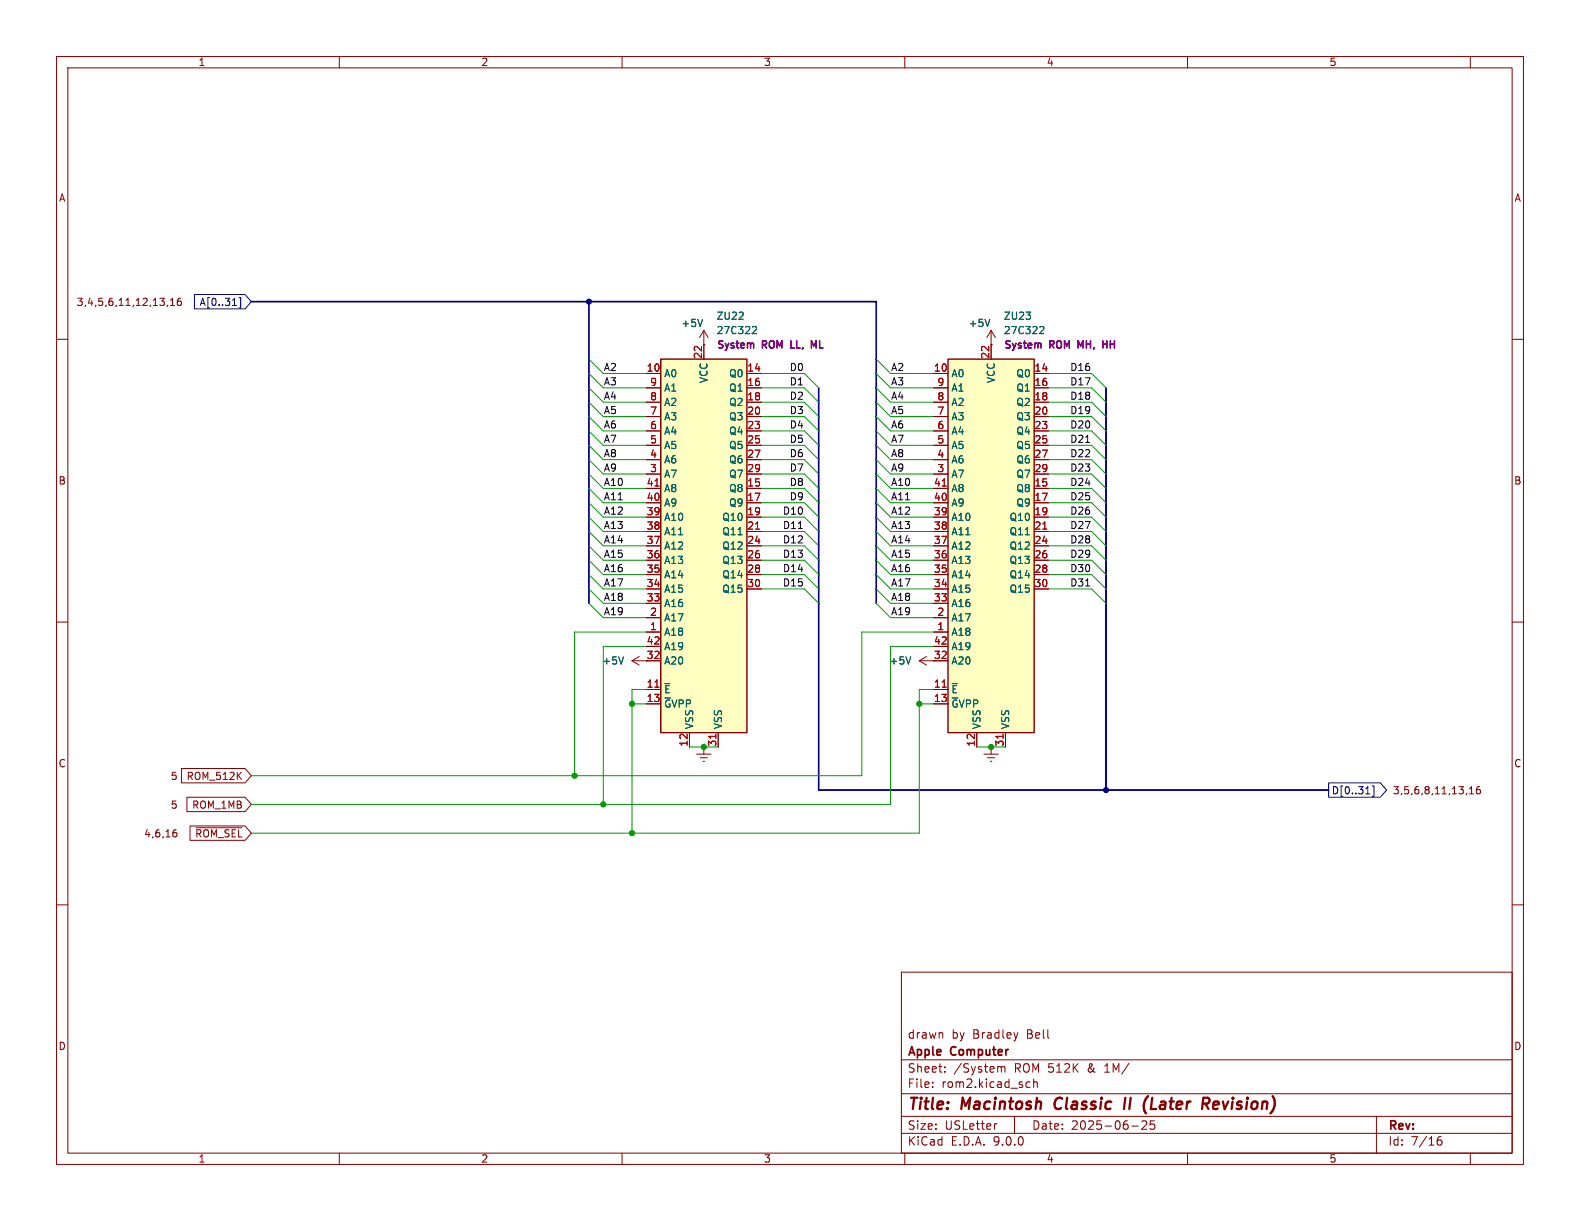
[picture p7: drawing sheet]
<svg xmlns="http://www.w3.org/2000/svg" width="279mm" height="216mm" viewBox="0 0 279 216" stroke-linecap="round" stroke-linejoin="round" font-family="sans-serif">
<g fill="none" stroke="#840000" stroke-width=".18">
<path d="M10 10h259.4v195.9h-259.4zM12 12h255.4v191.9h-255.4zM60 10v2M110 10v2M160 10v2M210 10v2M260 10v2M124.5 58.4l.7 1.3M124.5 58.4l-.8 1.3M124.5 58.4v2.6M175.3 58.4l.7 1.3M175.3 58.4l-.8 1.3"/>
<path d="M175.3 58.4v2.6M10 60h2M124.5 61h.1M175.3 61h.1M267.4 60h2M10 110h2M267.4 110h2M10 160h2M159.4 171.9h108v32h-108zM267.4 160h2M159.4 197.4h108M159.4 193.4h108"/>
<path d="M159.4 187.4h108M164.9 192.1v.2M164.9 191.4v.1M166.6 182.7l.1 .9M167.1 189.4v.2M167.1 188.7v.1M176.3 198.7l-.3 .1M176.6 188.6h.3l.2 .2M177.1 188.8l.2-.2 .3 .1 .1 .9M177.1 188.8v.8M179.4 197.4v3M180 182.6l-.4 1"/>
<path d="M181.6 192.2h.5M181.6 191.4h.5M182.8 191.4l.2-.1 .4 .1v.9M182.8 190.8v1.5M200.1 199.1h1.2M201.9 198.3l.6-.1 .2 .1 .1 .3-.9 1.1h.9M204.1 198.2h-.7v.7l.2-.1h.5l.1 .2-.1 .5-.2 .2-.5-.2M243.4 197.4v6.5M60 203.9v2M110 203.9v2M159.4 200.4h108M160 203.9v2"/>
<path d="M210 203.9v2M254.1 201.8l.3-.2h.5l.1 .2v.4l-.3 .3-.4-.1-.2-.2M254.9 201a.59 .59 0 0 0-.8 .6M260 203.9v2"/>
</g>
<path d="M186.8 194.4a1.27 1.27 0 0 0 0 1.6M199 194.1l-.3 2M203 193.8l-.1 .1M203.8 194.1l-.3 2h1M213.2 195.2l.5 .9M213.6 194.1l.1 .1a.54 .54 0 0 1-.1 .9M215.3 194.8l-.6 .1-.2 .9 .2 .3h.4M215.5 195.2l-1 .2" fill="none" stroke="#840000" stroke-width=".4"/>
<path d="M124.2 56.5l-.4 1.2M175 56.5l-.4 1.2" fill="none" stroke="#006464" stroke-width=".18"/>
<path d="M167.6 63.5h15.3v66h-15.3z" fill="#ffffc2"/>
<path d="M167.6 63.5h15.3v66h-15.3z" fill="none" stroke="#840000" stroke-width=".25"/>
<g fill="none" stroke="#840000" stroke-width=".18">
<path d="M165.1 66h2.5M165.1 68.6h2.5M165.1 71.1h2.5M165.1 73.7h2.5M165.1 76.2h2.5M165.1 78.7h2.5M175.3 61v2.5M182.9 66h2.5M182.9 68.6h2.5M182.9 71.1h2.5M182.9 73.7h2.5M182.9 76.2h2.5"/>
<path d="M182.9 78.7h2.5M165.1 81.3h2.5M165.1 83.8h2.5M165.1 86.4h2.5M165.1 88.9h2.5M165.1 91.4h2.5M165.1 94h2.5M165.1 96.5h2.5M165.1 99.1h2.5M182.9 81.3h2.5M182.9 83.8h2.5M182.9 86.4h2.5"/>
<path d="M182.9 88.9h2.5M182.9 91.4h2.5M182.9 94h2.5M182.9 96.5h2.5M182.9 99.1h2.5M111.8 116.8h2.5M111.8 116.8l1.2 .8M113 116.1l-1.2 .7M162.6 116.8h5M162.6 116.8l1.2 .8M163.8 116.1l-1.2 .7M165.1 101.6h2.5"/>
<path d="M165.1 104.1h2.5M165.1 106.7h2.5M165.1 109.2h2.5M165.1 111.8h2.5M165.1 114.3h2.5M182.9 101.6h2.5M182.9 104.1h2.5M123.2 133.4h2.5M123.8 134h1.3M124.3 134.6h.3M124.5 132.1h.1M124.5 132.1v1.3"/>
<path d="M165.1 121.9h2.5M165.1 124.5h2.5M172.7 129.5v2.6M174 133.4h2.5M174.6 134h1.3M175.1 134.6h.3M175.3 132.1h.1M175.3 132.1v1.3M177.8 129.5v2.6"/>
</g>
<path d="M166.6 85.9h.7M184.4 93.6h.7M166.6 121.5h.7M177.4 129.8v.8" fill="none" stroke="#a90000" stroke-width=".18"/>
<path d="M184 57.7l.5 .1 .1 .3-.8 .9h.8M110.3 116.1l-.5 1.3M161.1 116.1l-.5 1.3M168.4 120.9h.9" fill="none" stroke="#006464" stroke-width=".18"/>
<path d="M195 60.3v1.2M195 60.9h.7" fill="none" stroke="#840084" stroke-width=".25"/>
<path d="M116.8 63.5h15.3v66h-15.3z" fill="#ffffc2"/>
<path d="M116.8 63.5h15.3v66h-15.3z" fill="none" stroke="#840000" stroke-width=".25"/>
<g fill="none" stroke="#840000" stroke-width=".18">
<path d="M29.7 53.9l-.2 .3M30.1 54h.8M30.1 53.1l.4-.4v1.3M32 52.7l-.4 .1a.86 .86 0 0 0 0 1.2l.4-.1 .1-.4-.3-.3-.3 .1-.2 .2M114.3 66h2.5M114.3 68.6h2.5M114.3 71.1h2.5M114.3 73.7h2.5M114.3 76.2h2.5M114.3 78.7h2.5M124.5 61h.1M124.5 61v2.5"/>
<path d="M132.1 66h2.5M132.1 68.6h2.5M132.1 71.1h2.5M132.1 73.7h2.5M132.1 76.2h2.5M132.1 78.7h2.5M165.1 66h2.5M165.1 68.6h2.5M165.1 71.1h2.5M165.1 73.7h2.5M165.1 76.2h2.5M165.1 78.7h2.5"/>
<path d="M175.3 61h.1M175.3 61v2.5M182.9 66h2.5M182.9 68.6h2.5M182.9 71.1h2.5M182.9 73.7h2.5M182.9 76.2h2.5M182.9 78.7h2.5M114.3 81.3h2.5M114.3 83.8h2.5M114.3 86.4h2.5M114.3 88.9h2.5"/>
<path d="M114.3 91.4h2.5M114.3 94h2.5M114.3 96.5h2.5M114.3 99.1h2.5M132.1 81.3h2.5M132.1 83.8h2.5M132.1 86.4h2.5M132.1 88.9h2.5M132.1 91.4h2.5M132.1 94h2.5M132.1 96.5h2.5M132.1 99.1h2.5"/>
<path d="M165.1 81.3h2.5M165.1 83.8h2.5M165.1 86.4h2.5M165.1 88.9h2.5M165.1 91.4h2.5M165.1 94h2.5M165.1 96.5h2.5M165.1 99.1h2.5M182.9 81.3h2.5M182.9 83.8h2.5M182.9 86.4h2.5M182.9 88.9h2.5"/>
<path d="M182.9 91.4h2.5M182.9 94h2.5M182.9 96.5h2.5M182.9 99.1h2.5M114.3 101.6h2.5M114.3 104.1h2.5M114.3 106.7h2.5M114.3 109.2h2.5M114.3 111.8h2.5M114.3 114.3h2.5M114.3 116.8h2.5M132.1 101.6h2.5"/>
<path d="M132.1 104.1h2.5M165.1 101.6h2.5M165.1 104.1h2.5M165.1 106.7h2.5M165.1 109.2h2.5M165.1 111.8h2.5M165.1 114.3h2.5M165.1 116.8h2.5M182.9 101.6h2.5M182.9 104.1h2.5M32.1 135.9h11.2l1.1 1.3-1.1 1.2h-11.2zM114.3 121.9h2.5"/>
<path d="M114.3 124.5h2.5M121.9 129.5v2.6M124.5 132.1h.1M127 129.5v2.6M165.1 121.9h2.5M165.1 124.5h2.5M172.7 129.5v2.6M175.3 132.1h.1M177.8 129.5v2.6M259.9 139.5l.3-.4v1.3M261.7 139.1l-.4 .1a.86 .86 0 0 0 0 1.2l.4-.2 .1-.4-.2-.2h-.3l-.2 .2M30.8 147.2h.2l.3 .2-.1 .5-.4 .1"/>
<path d="M31.2 146.7l-.4 .1M33.1 141h10.2l1.1 1.2-1.1 1.3h-10.2zM33.6 146h9.7l1.1 1.3-1.1 1.3h-9.7zM34.6 146.4h8.2M259.9 140.4h.7"/>
</g>
<path d="M115.8 85.9h.7M133.6 93.6h.7M166.6 85.9h.7M184.4 93.6h.7M115.8 121.5h.7M126.6 129.8v.8M166.6 121.5h.7M177.4 129.8v.8" fill="none" stroke="#a90000" stroke-width=".18"/>
<path d="M124.2 56.5l-.4 1.2M133.2 57.7l.5 .1 .1 .3-.8 .9h.8M175 56.5l-.4 1.2M184 57.7l.5 .1 .1 .3-.8 .9h.8M110.3 116.1l-.5 1.3M161.1 116.1l-.5 1.3M117.6 120.9h.9M168.4 120.9h.9" fill="none" stroke="#006464" stroke-width=".18"/>
<path d="M144.3 60.3l-.4 .9-.4-.9v1.2M195 60.3v1.2M195 60.9h.7" fill="none" stroke="#840084" stroke-width=".25"/>
<path d="M34.4 52.1h8.9l1.1 1.2-1.1 1.3h-8.9zM41.1 54h.7M42.3 52.6h.3v1.8h-.3M234.9 138.4h9.2l1.1 1.3-1.1 1.3h-9.2zM242.7 139h.3v1.8h-.3M241.5 140.4h.7" fill="none" stroke="#000084" stroke-width=".18"/>
<path d="M192 78.2h.7M141.2 93.5h.7M192 103.6h.7" fill="none" stroke="#0f0f0f" stroke-width=".18"/>
<path d="M44.4 53.3h110.5v53.4M104.1 53.3v53.4M144.8 68.6v71.1h90.1M195.6 68.6v71.1" fill="none" stroke="#000084" stroke-width=".3"/>
<g fill="none" stroke="#009600" stroke-width=".18">
<path d="M104.1 66l2.6 2.6h7.6M104.1 73.7l2.6 2.5h7.6M104.1 78.7l2.6 2.6h7.6M104.1 76.2l2.6 2.5h7.6M104.1 71.1l2.6 2.6h7.6M104.1 68.6l2.6 2.5h7.6M104.1 63.5l2.6 2.5h7.6M134.6 68.6h7.6l2.6 2.5M134.6 76.2h7.6l2.6 2.5M134.6 78.7h7.6l2.6 2.6M134.6 73.7h7.6l2.6 2.5M134.6 71.1h7.6l2.6 2.6"/>
<path d="M134.6 66h7.6l2.6 2.6M154.9 66l2.6 2.6h7.6M154.9 73.7l2.6 2.5h7.6M154.9 78.7l2.6 2.6h7.6M154.9 76.2l2.6 2.5h7.6M154.9 71.1l2.6 2.6h7.6M154.9 68.6l2.6 2.5h7.6M154.9 63.5l2.6 2.5h7.6M185.4 68.6h7.6l2.6 2.5M185.4 76.2h7.6l2.6 2.5M185.4 78.7h7.6l2.6 2.6M185.4 73.7h7.6l2.6 2.5"/>
<path d="M185.4 71.1h7.6l2.6 2.6M185.4 66h7.6l2.6 2.6M104.1 91.4l2.6 2.6h7.6M104.1 88.9l2.6 2.5h7.6M104.1 94l2.6 2.5h7.6M104.1 83.8l2.6 2.6h7.6M104.1 86.4l2.6 2.5h7.6M104.1 96.5l2.6 2.6h7.6M104.1 99.1l2.6 2.5h7.6M104.1 81.3l2.6 2.5h7.6M134.6 94h7.6l2.6 2.5M134.6 91.4h7.6l2.6 2.6"/>
<path d="M134.6 96.5h7.6l2.6 2.6M134.6 86.4h7.6l2.6 2.5M134.6 88.9h7.6l2.6 2.5M134.6 99.1h7.6l2.6 2.5M134.6 81.3h7.6l2.6 2.5M134.6 83.8h7.6l2.6 2.6M154.9 91.4l2.6 2.6h7.6M154.9 88.9l2.6 2.5h7.6M154.9 94l2.6 2.5h7.6M154.9 83.8l2.6 2.6h7.6M154.9 86.4l2.6 2.5h7.6M154.9 96.5l2.6 2.6h7.6"/>
<path d="M154.9 99.1l2.6 2.5h7.6M154.9 81.3l2.6 2.5h7.6M185.4 94h7.6l2.6 2.5M185.4 91.4h7.6l2.6 2.6M185.4 96.5h7.6l2.6 2.6M185.4 86.4h7.6l2.6 2.5M185.4 88.9h7.6l2.6 2.5M185.4 99.1h7.6l2.6 2.5M185.4 81.3h7.6l2.6 2.5M185.4 83.8h7.6l2.6 2.6M104.1 106.7l2.6 2.5h7.6M104.1 104.1l2.6 2.6h7.6"/>
<path d="M104.1 101.6l2.6 2.5h7.6M114.3 111.8h-12.7v25.4M114.3 114.3h-7.6v27.9M134.6 101.6h7.6l2.6 2.5M134.6 104.1h7.6l2.6 2.6M154.9 106.7l2.6 2.5h7.6M154.9 104.1l2.6 2.6h7.6M154.9 101.6l2.6 2.5h7.6M165.1 111.8h-12.7v25.4h-108M165.1 114.3h-7.6v27.9h-113.1M185.4 101.6h7.6l2.6 2.5M185.4 104.1h7.6l2.6 2.6"/>
<path d="M111.8 124.5h2.5M114.3 121.9h-2.5v25.4M121.9 132.1h5.1M162.6 124.5h2.5M165.1 121.9h-2.5v25.4h-118.2M172.7 132.1h5.1"/>
</g>
<g fill="#000084" stroke="#000084" stroke-width=".18">
<circle cx="195.6" cy="139.7" r=".46"/>
<circle cx="104.1" cy="53.3" r=".46"/>
</g>
<g fill="#009600" stroke="#009600" stroke-width=".18">
<circle cx="175.3" cy="132.1" r=".46"/>
<circle cx="162.6" cy="124.5" r=".46"/>
<circle cx="106.7" cy="142.2" r=".46"/>
<circle cx="111.8" cy="147.3" r=".46"/>
<circle cx="111.8" cy="124.5" r=".46"/>
<circle cx="101.6" cy="137.2" r=".46"/>
<circle cx="124.5" cy="132.1" r=".46"/>
</g>
<g font-size="2.8" fill="#840000">
<text x="160.4" y="196.8">Title:</text>
<text x="170.1" y="196.8">Macintosh</text>
<text x="187.3" y="196.8">Classic</text>
<text x="200.4" y="196.8">II</text>
<text x="204.6" y="196.8">(Later</text>
<text x="215.8" y="196.8">Revision)</text>
</g>
<g font-size="2.1" fill="#840000">
<text x="160.4" y="183.9">drawn</text>
<text x="168.3" y="183.9">by</text>
<text x="172.1" y="183.9">Bradley</text>
<text x="181.7" y="183.9">Bell</text>
<text x="160.4" y="189.9">Sheet:</text>
<text x="160.4" y="187.1">Apple</text>
<text x="168.2" y="187.1">Computer</text>
<text x="168.6" y="189.9">/System</text>
<text x="179.4" y="189.9">ROM 512K</text>
<text x="192.6" y="189.9">&amp;</text>
<text x="195.8" y="189.9">1M/</text>
<text x="160.4" y="192.6">File:</text>
<text x="166.5" y="192.6">rom2.kicad_sch</text>
<text x="160.4" y="202.8">KiCad</text>
<text x="160.4" y="200">Size:</text>
<text x="167.1" y="200">USLetter</text>
<text x="168.1" y="202.8">E.D.A.</text>
<text x="175.7" y="202.8">9.0.0</text>
<text x="182.4" y="200">Date:</text>
<text x="189.4" y="200">2025-06-25</text>
<text x="245.4" y="200.2">Rev:</text>
<text x="245.4" y="202.8">Id:</text>
<text x="249.5" y="202.8">7/16</text>
</g>
<g font-size="1.8" fill="#840000">
<text x="35" y="11.9">1</text>
<text x="85" y="11.9">2</text>
<text x="135" y="11.9">3</text>
<text x="185" y="11.9">4</text>
<text x="235" y="11.9">5</text>
<text x="10.3" y="35.9">A</text>
<text x="267.7" y="35.9">A</text>
<text x="13.5" y="54.3">3,4,5,6,11,12,13,16</text>
<text x="10.3" y="85.9">B</text>
<text x="267.7" y="85.9">B</text>
<text x="165.1" y="116.6">32</text>
<text x="10.3" y="135.9">C</text>
<text x="267.7" y="135.9">C</text>
<text x="30.1" y="143.2">5</text>
<text x="30.1" y="138.1">5</text>
<text x="32.9" y="138.1">ROM_512K</text>
<text x="33.9" y="143.2">ROM_1MB</text>
<text x="246.2" y="140.7">3,5,6,8,11,13,16</text>
<text x="25.4" y="148.3">4,6,16</text>
<text x="34.4" y="148.3">~{ROM_SEL}</text>
<text x="10.3" y="185.9">D</text>
<text x="267.7" y="185.9">D</text>
<text x="35" y="205.8">1</text>
<text x="85" y="205.8">2</text>
<text x="135" y="205.8">3</text>
<text x="185" y="205.8">4</text>
<text x="235" y="205.8">5</text>
</g>
<g font-size="1.8" fill="#000084">
<text x="35.2" y="54.3">A[0..31]</text>
<text x="235.4" y="140.7">D[0..31]</text>
</g>
<g font-size="1.8" fill="#006464">
<text x="120.4" y="58">+5V</text>
<text x="126.6" y="59.3">27C322</text>
<text x="126.6" y="56.7">ZU22</text>
<text x="171.2" y="58">+5V</text>
<text x="177.4" y="59.3">27C322</text>
<text x="177.4" y="56.7">ZU23</text>
<text x="117.3" y="66.9">A0</text>
<text x="117.3" y="69.4">A1</text>
<text x="117.3" y="72">A2</text>
<text x="125.3" y="67.8" transform="rotate(-90 125.3 67.8)">VCC</text>
<text x="128.8" y="66.9">Q0</text>
<text x="128.8" y="69.4">Q1</text>
<text x="128.8" y="72">Q2</text>
<text x="168.1" y="66.9">A0</text>
<text x="168.1" y="69.4">A1</text>
<text x="168.1" y="72">A2</text>
<text x="176.1" y="67.8" transform="rotate(-90 176.1 67.8)">VCC</text>
<text x="179.6" y="66.9">Q0</text>
<text x="179.6" y="69.4">Q1</text>
<text x="179.6" y="72">Q2</text>
<text x="117.3" y="74.5">A3</text>
<text x="117.3" y="77.1">A4</text>
<text x="128.8" y="74.5">Q3</text>
<text x="128.8" y="77.1">Q4</text>
<text x="168.1" y="74.5">A3</text>
<text x="168.1" y="77.1">A4</text>
<text x="179.6" y="74.5">Q3</text>
<text x="179.6" y="77.1">Q4</text>
<text x="117.3" y="79.6">A5</text>
<text x="117.3" y="82.1">A6</text>
<text x="128.8" y="79.6">Q5</text>
<text x="128.8" y="82.1">Q6</text>
<text x="168.1" y="79.6">A5</text>
<text x="168.1" y="82.1">A6</text>
<text x="179.6" y="79.6">Q5</text>
<text x="179.6" y="82.1">Q6</text>
<text x="117.3" y="84.7">A7</text>
<text x="117.3" y="87.2">A8</text>
<text x="117.3" y="89.8">A9</text>
<text x="128.8" y="84.7">Q7</text>
<text x="128.8" y="87.2">Q8</text>
<text x="128.8" y="89.8">Q9</text>
<text x="168.1" y="84.7">A7</text>
<text x="168.1" y="87.2">A8</text>
<text x="168.1" y="89.8">A9</text>
<text x="179.6" y="84.7">Q7</text>
<text x="179.6" y="87.2">Q8</text>
<text x="179.6" y="89.8">Q9</text>
<text x="117.3" y="92.3">A10</text>
<text x="117.3" y="94.8">A11</text>
<text x="127.6" y="92.3">Q10</text>
<text x="127.6" y="94.8">Q11</text>
<text x="168.1" y="92.3">A10</text>
<text x="168.1" y="94.8">A11</text>
<text x="178.4" y="92.3">Q10</text>
<text x="178.4" y="94.8">Q11</text>
<text x="117.3" y="97.4">A12</text>
<text x="117.3" y="99.9">A13</text>
<text x="127.6" y="97.4">Q12</text>
<text x="127.6" y="99.9">Q13</text>
<text x="168.1" y="97.4">A12</text>
<text x="168.1" y="99.9">A13</text>
<text x="178.4" y="97.4">Q12</text>
<text x="178.4" y="99.9">Q13</text>
<text x="117.3" y="102.5">A14</text>
<text x="117.3" y="105">A15</text>
<text x="117.3" y="107.5">A16</text>
<text x="127.6" y="102.5">Q14</text>
<text x="127.6" y="105">Q15</text>
<text x="168.1" y="102.5">A14</text>
<text x="168.1" y="105">A15</text>
<text x="168.1" y="107.5">A16</text>
<text x="178.4" y="102.5">Q14</text>
<text x="178.4" y="105">Q15</text>
<text x="117.3" y="110.1">A17</text>
<text x="117.3" y="112.6">A18</text>
<text x="168.1" y="110.1">A17</text>
<text x="168.1" y="112.6">A18</text>
<text x="106.4" y="117.7">+5V</text>
<text x="117.3" y="115.2">A19</text>
<text x="117.3" y="117.7">A20</text>
<text x="157.2" y="117.7">+5V</text>
<text x="168.1" y="115.2">A19</text>
<text x="168.1" y="117.7">A20</text>
<text x="117.3" y="122.8">~{E}</text>
<text x="117.3" y="125.3">~{G}VPP</text>
<text x="168.1" y="122.8">~{E}</text>
<text x="168.1" y="125.3">~{G}VPP</text>
<text x="122.8" y="129" transform="rotate(-90 122.8 129)">VSS</text>
<text x="127.9" y="129" transform="rotate(-90 127.9 129)">VSS</text>
<text x="173.6" y="129" transform="rotate(-90 173.6 129)">VSS</text>
<text x="178.7" y="129" transform="rotate(-90 178.7 129)">VSS</text>
</g>
<g font-size="1.8" fill="#0f0f0f">
<text x="106.7" y="65.7">A2</text>
<text x="139.6" y="65.7">D0</text>
<text x="157.5" y="65.7">A2</text>
<text x="189.1" y="65.7">D16</text>
<text x="106.7" y="68.2">A3</text>
<text x="106.7" y="70.8">A4</text>
<text x="139.6" y="70.8">D2</text>
<text x="139.6" y="68.2">D1</text>
<text x="157.5" y="70.8">A4</text>
<text x="157.5" y="68.2">A3</text>
<text x="189.1" y="68.2">D17</text>
<text x="189.1" y="70.8">D18</text>
<text x="106.7" y="75.9">A6</text>
<text x="106.7" y="73.3">A5</text>
<text x="139.6" y="73.3">D3</text>
<text x="139.6" y="75.9">D4</text>
<text x="157.5" y="73.3">A5</text>
<text x="157.5" y="75.9">A6</text>
<text x="189.1" y="73.3">D19</text>
<text x="189.1" y="75.9">D20</text>
<text x="106.7" y="80.9">A8</text>
<text x="106.7" y="78.4">A7</text>
<text x="106.7" y="83.5">A9</text>
<text x="139.6" y="83.5">D7</text>
<text x="139.6" y="80.9">D6</text>
<text x="139.6" y="78.4">D5</text>
<text x="157.5" y="83.5">A9</text>
<text x="157.5" y="78.4">A7</text>
<text x="157.5" y="80.9">A8</text>
<text x="189.1" y="80.9">D22</text>
<text x="189.1" y="78.4">D21</text>
<text x="189.1" y="83.5">D23</text>
<text x="106.7" y="86">A10</text>
<text x="106.7" y="88.6">A11</text>
<text x="139.6" y="88.6">D9</text>
<text x="139.6" y="86">D8</text>
<text x="157.5" y="88.6">A11</text>
<text x="157.5" y="86">A10</text>
<text x="189.1" y="86">D24</text>
<text x="189.1" y="88.6">D25</text>
<text x="106.7" y="91.1">A12</text>
<text x="106.7" y="93.6">A13</text>
<text x="138.3" y="91.1">D10</text>
<text x="138.3" y="93.6">D11</text>
<text x="157.5" y="93.6">A13</text>
<text x="157.5" y="91.1">A12</text>
<text x="189.1" y="91.1">D26</text>
<text x="189.1" y="93.6">D27</text>
<text x="106.7" y="96.2">A14</text>
<text x="106.7" y="98.7">A15</text>
<text x="106.7" y="101.3">A16</text>
<text x="138.3" y="98.7">D13</text>
<text x="138.3" y="101.3">D14</text>
<text x="138.3" y="96.2">D12</text>
<text x="157.5" y="96.2">A14</text>
<text x="157.5" y="98.7">A15</text>
<text x="157.5" y="101.3">A16</text>
<text x="189.1" y="98.7">D29</text>
<text x="189.1" y="101.3">D30</text>
<text x="189.1" y="96.2">D28</text>
<text x="106.7" y="103.8">A17</text>
<text x="106.7" y="106.3">A18</text>
<text x="138.3" y="103.8">D15</text>
<text x="157.5" y="103.8">A17</text>
<text x="157.5" y="106.3">A18</text>
<text x="189.1" y="103.8">D31</text>
<text x="106.7" y="108.9">A19</text>
<text x="157.5" y="108.9">A19</text>
</g>
<g font-size="1.8" fill="#a90000">
<text x="114.3" y="65.8">10</text>
<text x="124.2" y="63.5" transform="rotate(-90 124.2 63.5)">22</text>
<text x="132" y="65.8">14</text>
<text x="165.1" y="65.8">10</text>
<text x="175" y="63.5" transform="rotate(-90 175 63.5)">22</text>
<text x="182.8" y="65.8">14</text>
<text x="114.9" y="68.3">9</text>
<text x="114.9" y="70.9">8</text>
<text x="132" y="68.3">16</text>
<text x="132" y="70.9">18</text>
<text x="165.7" y="68.3">9</text>
<text x="165.7" y="70.9">8</text>
<text x="182.8" y="68.3">16</text>
<text x="182.8" y="70.9">18</text>
<text x="114.9" y="73.4">7</text>
<text x="114.9" y="75.9">6</text>
<text x="132" y="73.4">20</text>
<text x="132" y="75.9">23</text>
<text x="165.7" y="73.4">7</text>
<text x="165.7" y="75.9">6</text>
<text x="182.8" y="73.4">20</text>
<text x="182.8" y="75.9">23</text>
<text x="114.9" y="78.5">5</text>
<text x="114.9" y="81">4</text>
<text x="114.9" y="83.6">3</text>
<text x="132" y="78.5">25</text>
<text x="132" y="81">27</text>
<text x="132" y="83.6">29</text>
<text x="165.7" y="78.5">5</text>
<text x="165.7" y="81">4</text>
<text x="165.7" y="83.6">3</text>
<text x="182.8" y="78.5">25</text>
<text x="182.8" y="81">27</text>
<text x="182.8" y="83.6">29</text>
<text x="114.3" y="86.1">41</text>
<text x="114.3" y="88.6">40</text>
<text x="132" y="86.1">15</text>
<text x="132" y="88.6">17</text>
<text x="165.1" y="86.1">41</text>
<text x="165.1" y="88.6">40</text>
<text x="182.8" y="86.1">15</text>
<text x="182.8" y="88.6">17</text>
<text x="114.3" y="91.2">39</text>
<text x="114.3" y="93.7">38</text>
<text x="132" y="91.2">19</text>
<text x="132" y="93.7">21</text>
<text x="165.1" y="91.2">39</text>
<text x="165.1" y="93.7">38</text>
<text x="182.8" y="91.2">19</text>
<text x="182.8" y="93.7">21</text>
<text x="114.3" y="96.3">37</text>
<text x="114.3" y="98.8">36</text>
<text x="114.3" y="101.3">35</text>
<text x="132" y="96.3">24</text>
<text x="132" y="98.8">26</text>
<text x="132" y="101.3">28</text>
<text x="165.1" y="96.3">37</text>
<text x="165.1" y="98.8">36</text>
<text x="165.1" y="101.3">35</text>
<text x="182.8" y="96.3">24</text>
<text x="182.8" y="98.8">26</text>
<text x="182.8" y="101.3">28</text>
<text x="114.3" y="103.9">34</text>
<text x="114.3" y="106.4">33</text>
<text x="132" y="103.9">30</text>
<text x="165.1" y="103.9">34</text>
<text x="165.1" y="106.4">33</text>
<text x="182.8" y="103.9">30</text>
<text x="114.9" y="109">2</text>
<text x="114.9" y="111.5">1</text>
<text x="165.7" y="109">2</text>
<text x="165.7" y="111.5">1</text>
<text x="114.3" y="114">42</text>
<text x="114.3" y="116.6">32</text>
<text x="165.1" y="114">42</text>
<text x="114.3" y="121.7">11</text>
<text x="114.3" y="124.2">13</text>
<text x="165.1" y="121.7">11</text>
<text x="165.1" y="124.2">13</text>
<text x="121.7" y="132.1" transform="rotate(-90 121.7 132.1)">12</text>
<text x="126.7" y="132.1" transform="rotate(-90 126.7 132.1)">31</text>
<text x="172.5" y="132.1" transform="rotate(-90 172.5 132.1)">12</text>
<text x="177.5" y="132.1" transform="rotate(-90 177.5 132.1)">31</text>
</g>
<g font-size="1.8" fill="#840084">
<text x="126.6" y="62">System</text>
<text x="134.8" y="62">ROM</text>
<text x="140.3" y="62">LL,</text>
<text x="144.5" y="62">ML</text>
<text x="177.4" y="62">System</text>
<text x="185.6" y="62">ROM</text>
<text x="191.1" y="62">MH,</text>
<text x="196" y="62">HH</text>
</g>
</svg>
